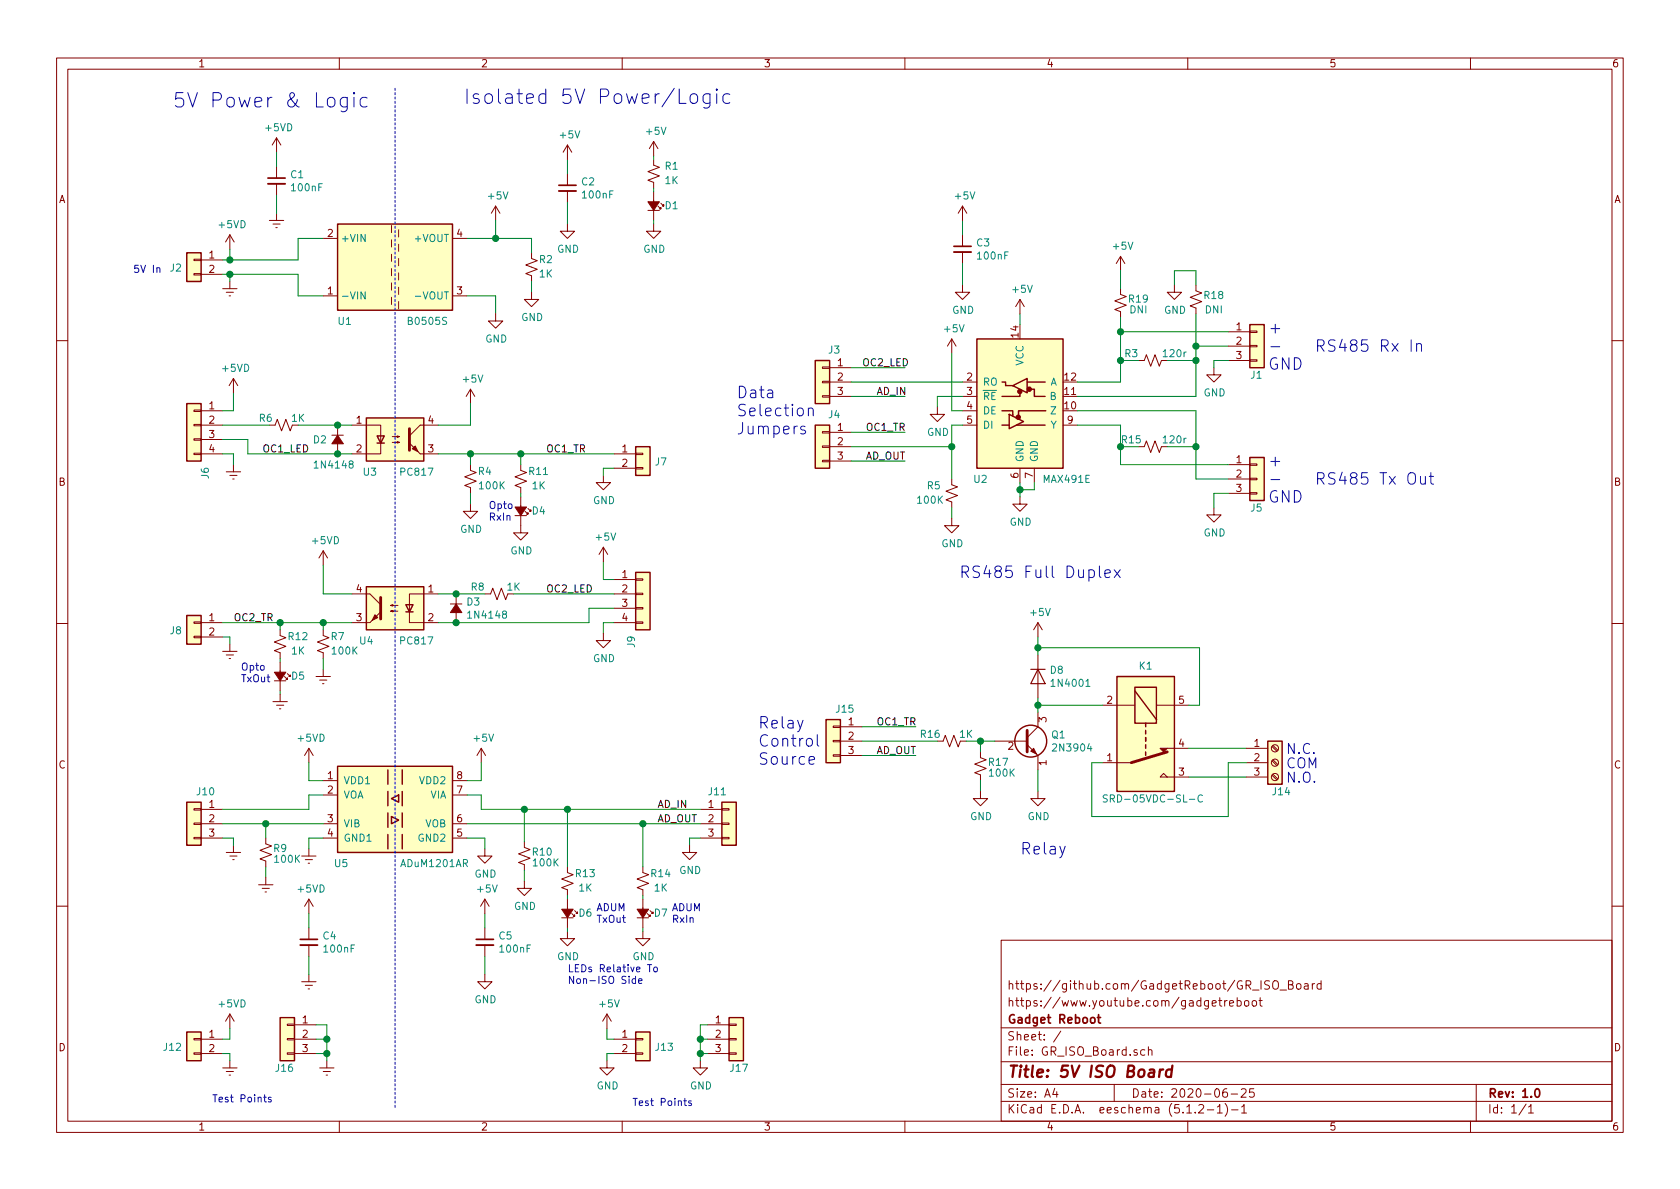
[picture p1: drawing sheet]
<svg xmlns="http://www.w3.org/2000/svg" width="297mm" height="210mm" viewBox="0 0 297 210" stroke-linecap="round" stroke-linejoin="round" font-family="sans-serif">
<g fill="none" stroke="#840000" stroke-width=".18">
<path d="M10 10.3h277v189.9h-277zM12 12.2h273v186.1h-273zM60 10.3v1.9M110 10.3v1.9M160 10.3v1.9M210 10.3v1.9M260 10.3v1.9M47.6 39h2.6M48.3 39.6h1.2M48.9 24.4v2.5M48.9 29.5v2M48.9 32.5v2"/>
<path d="M48.9 37.7v1.3M48.9 24.4l-.8 1.2M48.9 24.4l.8 1.2M69.2 39.9v1.2M87.6 36.4l-.7 1.3M87.6 36.4v2.6M87.6 36.4l.8 1.3M100.3 39.6v1.3h1.3l-1.3 1.3-1.2-1.3h1.2M100.3 25.6v2.6M100.3 30.7v2.1M100.3 33.8v2M100.3 25.6l-.7 1.3"/>
<path d="M100.3 25.6l.8 1.3M114.6 37.2h2M115.6 28.2v1l1 .4-2 .7 2 .8-2 .8 1 .4v1M115.6 39.6v1.3h1.2l-1.2 1.3-1.3-1.3h1.3M115.6 25v2.6M115.6 33.9v5.1M115.6 25l-.8 1.3M115.6 25l.7 1.3M116.3 36.4l.5 .6v-.3v.3h-.2M116.8 35.9l.5 .5v-.2v.2h-.2M170.2 36.4v2.6M170.2 36.4l-.8 1.3"/>
<path d="M170.2 36.4l.7 1.3M34.3 48.4h1.3v.2h-1.3zM34.3 45.8h1.3v.3h-1.3zM35.6 46h3.8M35.6 48.5h3.8M39.4 51h2.5M40 51.7h1.3M40.5 52.3h.3M40.6 41.5v2.6M40.6 49.8v1.2M40.6 41.5l-.7 1.3M40.6 41.5l.8 1.3"/>
<path d="M48.8 40.3h.2M57.1 52.3h2.6M57.1 42.2h2.6M69.2 42.4v1.3M69.2 45v1.2M69.2 47.5v1.3M69.2 50v1.3M69.2 52.6v1.2M70.5 40.6v1.3M70.5 43.2v1.2M70.5 45.7v1.3M70.5 48.3v1.2"/>
<path d="M70.5 50.8v1.3M70.5 53.3v1.3M80 52.3h2.5M80 42.2h2.5M87.6 55.5v1.3h1.3l-1.3 1.2-1.2-1.2h1.2M94 44.7v1l1 .4-2 .8 2 .7-2 .8 1 .4v1M94 51.7v1.3h1.2l-1.2 1.2-1.3-1.2h1.3M168.3 59.9l-.8 1.3M168.3 59.9v2.6M168.3 59.9l.7 1.3M170.2 50.4v1.3h1.2l-1.2 1.3-1.3-1.3h1.3M170.2 41.5v2.1"/>
<path d="M170.2 44.6v2M180.3 53v2.5M180.3 53l-.7 1.2M180.3 53l.8 1.2M198.1 51v1.1l1 .3-2 .8 2 .8-2 .7 1 .4v1M198.1 45.3v2.6M198.1 45.3l-.7 1.3M198.1 45.3l.8 1.3M207.6 50.4v1.3h1.3l-1.3 1.3-1.2-1.3h1.2M211.5 50.4v1l1 .4-2.1 .8 2.1 .7-2.1 .8 1.1 .4v1M217.2 58.7h3.8M221 58.5h1.2v.3h-1.2z"/>
<path d="M10 60.2h2M34.3 77.6h1.3v.2h-1.3zM34.3 75.1h1.3v.2h-1.3zM34.3 72.5h1.3v.3h-1.3zM35.6 72.6h3.8M35.6 75.2h3.8M35.6 77.7h3.8M41.3 66.9v2.6M41.3 66.9l-.8 1.3M41.3 66.9l.7 1.3M48.6 75.2l.4-1 .8 2 .7-2 .8 2 .4-1M58.7 77h2"/>
<path d="M59.7 75.2v5.1M62.2 75.2h5.1v5.1h-5.1M69.3 78.2h1.3l-.4 .2v-.3l.4 .1M69.3 77.2h1.3l-.4 .1v-.2l.4 .1M77.5 75.2h-3.2l-1.9 1.9M83.2 68.8v2.6M83.2 68.8l-.8 1.3M83.2 68.8l.7 1.3M145.4 70h1.3v.2h-1.3zM145.4 67.4h1.3v.3h-1.3zM145.4 64.9h1.3v.2h-1.3zM145.4 78.9h1.3v.2h-1.3z"/>
<path d="M145.4 76.3h1.3v.3h-1.3zM146.7 67.6h3.8M146.7 70.1h3.8M146.7 65h3.8M146.7 76.4h3.8M146.7 79h3.8M165.7 72v1.3h1.3l-1.3 1.2-1.2-1.2h1.2M170.2 72.6h2.5M170.2 75.2h2.5M170.2 67.6h2.5M170.2 70.1h2.5M188 75.2h2.5"/>
<path d="M201.3 63.7h1l.4-1 .8 2.1 .7-2.1 .8 2.1 .4-1.1h1M201.3 79h1l.4-1 .8 2 .7-2 .8 2 .4-1h1M214.6 65v1.3h1.3l-1.3 1.3-1.2-1.3h1.2M217.2 63.7h3.8M217.2 61.2h3.8M221 63.6h1.2v.3h-1.2zM221 61.1h1.2v.2h-1.2zM285 60.2h2M34.3 80.1h1.3v.3h-1.3zM35.6 80.3h3.8M40 83.4h2.5M40.6 84.1h1.3"/>
<path d="M41.1 84.7h.3M41.3 82.2v1.2M57.1 97.4v2.5M57.1 97.4l-.7 1.3M57.1 97.4l.8 1.3M74.3 80.3h3.2M83.2 82.2v1l1 .4-2 .7 2 .8-2 .7 1 .4v1M83.2 89.1v1.3h1.3l-1.3 1.3-1.3-1.3h1.3M91.1 91.2h2M92.1 82.2v1l1 .4-2 .7 2 .8-2 .7 1 .4v1M92.1 87.9v6.3h1.2l-1.2 1.3-1.3-1.3h1.3M92.8 90.4l.5 .5v-.2v.2h-.2"/>
<path d="M93.3 89.9l.6 .5v-.2v.2h-.3M106.7 84.1v1.2h1.2l-1.2 1.3-1.3-1.3h1.3M106.7 96.8l-.8 1.2M106.7 96.8v2.5M106.7 96.8l.7 1.2M108.6 80.3h3.8M108.6 82.8h3.8M112.4 82.7h1.3v.2h-1.3zM112.4 80.1h1.3v.3h-1.3zM145.4 81.4h1.3v.3h-1.3zM146.7 81.5h3.8M168.3 84.7v1l1 .4-2 .8 2 .7-2 .8 1 .4v1"/>
<path d="M168.3 91.7v1.3h1.2l-1.2 1.2-1.3-1.2h1.3M180.3 87.9v1.2h1.3l-1.3 1.3-1.2-1.3h1.2M180.3 82.8v2.5M182.9 82.8v2.5M214.6 89.8v1.3h1.3l-1.3 1.2-1.2-1.2h1.2M217.2 84.7h3.8M217.2 82.2h3.8M217.2 87.2h3.8M221 87.1h1.2v.3h-1.2zM221 84.6h1.2v.2h-1.2zM221 82h1.2v.3h-1.2zM10 110.3h2"/>
<path d="M34.3 112.5h1.3v.3h-1.3zM34.3 110h1.3v.2h-1.3zM35.6 110.1h3.8M35.6 112.6h3.8M39.4 115.2h2.5M40 115.8h1.3M40.5 116.5h.3M40.6 113.9v1.3M49.5 111.4v1l1 .4-2 .7 2 .8-2 .8 1 .3v1.1M49.5 117.1v5.1M50.3 119.6l.5 .5v-.2v.2h-.3M50.8 119.1l.5 .5v-.2v.2h-.2"/>
<path d="M55.9 119.6h2.5M57.1 111.4v1l1.1 .4-2.1 .7 2.1 .8-2.1 .8 1 .3v1.1M57.1 118.4v1.2M62.2 105h3.2l1.9 1.9M62.2 110.1h3.2M69.1 108.1l.4-.2v.3l-.4-.1h1.3M69.1 107.1l.4-.2v.3l-.4-.1h1.3M77.5 105h-5.1v5.1h5.1M79.6 106.8h2.1M80.6 105v5.1M85.7 105h1l.4-1 .8 2 .7-2 .8 2 .4-1M106.7 112v1.3h1.2l-1.2 1.2-1.3-1.2h1.3"/>
<path d="M108.6 110.1h3.8M108.6 105h3.8M108.6 102.5h3.8M108.6 107.6h3.8M112.4 110h1.3v.2h-1.3zM112.4 107.4h1.3v.3h-1.3zM112.4 104.9h1.3v.3h-1.3zM112.4 102.4h1.3v.2h-1.3zM183.5 110.1v2.5M183.5 115.8v7.6M183.5 110.1l-.7 1.3M183.5 110.1l.8 1.3"/>
<path d="M285 110.3h2M48.3 124.1h2.5M48.5 120.4h2M48.9 124.7h1.3M49.4 125.3h.3M49.5 122.8v1.3M54.6 132.3l-.8 1.3M54.6 132.3v2.6M54.6 132.3l.8 1.3M56.5 120.3h1.3M57 120.9h.3M57.1 138h2.6"/>
<path d="M80 138h2.5M85.1 132.3l-.8 1.3M85.1 132.3v2.6M85.1 132.3l.8 1.3M147.3 133.5h1.3v.2h-1.3zM147.3 130.9h1.3v.3h-1.3zM147.3 128.4h1.3v.2h-1.3zM148.6 131.1h3.8M148.6 128.5h3.8M148.6 133.6h3.8M165.7 131.1h1.1l.3-1.1 .8 2.1 .8-2.1 .7 2.1 .4-1M173.4 133v1l1 .4-2.1 .7 2.1 .8-2.1 .7 1.1 .4v1"/>
<path d="M173.4 139.9v1.3h1.2l-1.2 1.3-1.3-1.3h1.3M175.9 131.1h5.7M181.6 131.7l1.9 1.9v2.5M183.5 139.9v1.3h1.3l-1.3 1.3-1.3-1.3h1.3M183.5 126v2.5l-1.9 1.9M194.9 124.7h5.8M194.9 134.9h5.1M204.5 124.7h5.7M205.1 137.4l.6-.6 .7 .6zM206.4 132.3h3.8M206.4 137.4h3.8M220.3 132.3h3.9"/>
<path d="M220.3 137.4h3.9M220.3 134.9h3.9M224.9 137.1l.9 .8M224.9 134.5l.9 .9M224.9 132l.9 .8M225.1 136.9l.8 .8M225.1 134.4l.8 .8M225.1 131.8l.8 .9M34.3 148.1h1.3v.2h-1.3zM34.3 145.5h1.3v.3h-1.3zM34.3 143h1.3v.3h-1.3zM35.6 145.7h3.8"/>
<path d="M35.6 148.2h3.8M35.6 143.1h3.8M40 150.7h2.5M40.6 151.4h1.3M41.1 152h.3M41.3 149.5v1.2M45.7 156.5h2.6M46.4 157.1h1.2M46.9 157.7h.2M47 148.2v1l1 .4-2 .8 2 .7-2 .8 1 .4v1M47 155.2v1.3M53.3 151.4h2.6"/>
<path d="M54 152h1.2M54.5 152.6h.2M54.6 150.1v1.3M54.6 159v2.5M54.6 159l-.8 1.3M54.6 159l.8 1.3M57.1 140.6h2.6M57.1 145.7h2.6M57.1 148.2h2.6M80 140.6h2.5M80 145.7h2.5M80 148.2h2.5"/>
<path d="M85.7 150.1v1.3h1.3l-1.3 1.2-1.2-1.2h1.2M85.7 159v2.5M85.7 159l-.7 1.3M85.7 159l.8 1.3M92.7 148.8v1.1l1 .3-2 .8 2 .8-2 .7 1 .4v1M92.7 155.8v1.3h1.3l-1.3 1.3-1.3-1.3h1.3M100.3 153.3v1l1 .4-2 .7 2 .8-2 .8 1 .3v1.1M100.3 159v5.1M113.7 153.3v1l1 .4-2.1 .7 2.1 .8-2.1 .8 1.1 .3v1.1M113.7 159v5.1M121.9 149.5v1.2h1.3l-1.3 1.3-1.3-1.3h1.3M123.8 145.7h3.8"/>
<path d="M123.8 148.2h3.8M123.8 143.1h3.8M127.6 148.1h1.3v.2h-1.3zM127.6 145.5h1.3v.3h-1.3zM127.6 143h1.3v.3h-1.3zM10 160.2h2M40.6 179.3v2.6M40.6 179.3l-.7 1.3M40.6 179.3l.8 1.3M53.3 173.6h2.6M54 174.2h1.2M54.5 174.9h.2"/>
<path d="M54.6 164.1v2M54.6 167.1v2.1M54.6 172.3v1.3M85.7 172.3v1.3h1.3l-1.3 1.3-1.2-1.3h1.2M85.7 164.1v2M85.7 167.1v2.1M99.3 162.3h2M100.3 164.7v1.3h1.3l-1.3 1.3-1.2-1.3h1.2M101.1 161.5l.5 .5v-.2v.2h-.3M101.6 161l.5 .5v-.2v.2h-.2M107.3 179.3l-.7 1.3M107.3 179.3v2.6"/>
<path d="M107.3 179.3l.8 1.3M112.6 162.3h2.1M113.7 164.7v1.3h1.2l-1.2 1.3-1.3-1.3h1.3M114.4 161.5l.5 .5v-.2v.2h-.2M114.9 161l.5 .5v-.2v.2h-.2M177 166.3h108v32h-108zM214.3 177.4l.7-.1v-.3l-.5-.1-.2 .2 .1 .7h.6M215.5 176.9h.5M215.7 176.4v1.3l.3 .2M216.5 176.9v1M217 176.9l-.3 .1-.2 .2M217.4 177.4l.7-.1-.1-.3-.4-.1-.2 .2v.7h.6"/>
<path d="M218.7 177l.5-.1 .3 .3-.1 .6-.2 .1-.5-.1M218.7 176.4v1.5M220.1 177.1l.2-.2 .5 .2v.7l-.3 .1-.4-.1zM221.5 177.1l.2-.2 .4 .2v.7l-.2 .1-.4-.1zM222.6 176.9h.6M222.8 176.4v1.3l.4 .2M224.5 173.5l-.6-.1-.3 .3 .1 .3 .7 .4v.4l-.2 .1-.6-.1M225.1 173.7a.51 .51 0 0 1 .6-.3 .51 .51 0 0 1 .3 .5v.5a.51 .51 0 0 1-.5 .5 .51 .51 0 0 1-.5-.5zM226.3 175.1h1.2M227.8 174.1l.7-.1v-.4l-.2-.2h-.5v1.5h.6l.2-.1 .1-.4-.2-.2-.2-.1M229.3 174.1l.2-.2 .4 .2v.7l-.2 .1-.4-.1zM230.7 174h.5l.1 .9"/>
<path d="M231.3 174.3l-.5 .1-.2 .2 .2 .3 .5-.1M232 173.9v1M232.4 173.9l-.3 .2-.1 .1M233.6 174l-.5-.1-.2 .3v.6l.2 .1 .5-.1M233.6 173.4v1.5M285 160.2h2M34.3 186.2h1.3v.2h-1.3zM34.3 183.6h1.3v.3h-1.3zM35.6 183.8h3.8M35.6 186.3h3.8M39.4 188.8h2.5M40 189.5h1.3"/>
<path d="M40.5 190.1h.3M40.6 187.6v1.2M50.8 186.2h1.3v.2h-1.3zM50.8 183.6h1.3v.3h-1.3zM50.8 181.1h1.3v.3h-1.3zM52.1 183.8h3.8M52.1 186.3h3.8M52.1 181.2h3.8M56.5 188.8h2.6M57.1 189.5h1.3M57.7 190.1h.2M57.8 187.6v1.2"/>
<path d="M60 198.3v1.9M107.3 187.6v1.2h1.3l-1.3 1.3-1.3-1.3h1.3M108.6 183.8h3.8M108.6 186.3h3.8M110 198.3v1.9M112.4 186.2h1.3v.2h-1.3zM112.4 183.6h1.3v.3h-1.3zM123.8 187.6v1.2h1.3l-1.3 1.3-1.2-1.3h1.2M125.1 183.8h3.8M125.1 186.3h3.8M125.1 181.2h3.8M128.9 186.2h1.3v.2h-1.3z"/>
<path d="M128.9 183.6h1.3v.3h-1.3zM128.9 181.1h1.3v.3h-1.3zM160 198.3v1.9M177 194.8h108M177 191.8h108M177 187.8h108M177 181.8h108M186.5 192.5l-.4 1h1M186.8 193v1M187.6 182.3l-1.3 2M197 191.8v3M202.4 185.7l-.4-.1-.3 .3 .1 .6 .2 .1 .4-.1"/>
<path d="M203 185.7l.3-.1 .3 .1 .1 .9M203 185.1v1.5M210 198.3v1.9M212 195.5l.2-.2h.3l.3 .5-.9 1h.9M213.5 196.3h1.1M215.2 195.8l.5-.5v1.5M215.2 196.8h.9M216.6 195.1a1.71 1.71 0 0 1 0 2.3M216.9 192.5a.62 .62 0 0 0-.7 .7l.1 .7 .2 .1 .5-.1v-.5l-.1-.2-.4-.1-.3 .3M217.7 193.5h1.1M217.8 196.3h1.1M219.5 192.7l.2-.2h.3l.3 .2v.3v.2l-.9 .8h.9"/>
<path d="M219.5 195.8l.5-.5v1.5M219.5 196.8h.9M221.7 192.5h-.7l-.1 .7 .2-.1 .5 .1 .2 .2-.1 .5-.2 .1-.6-.1M260 198.3v1.9M261 191.8v6.5M269.8 195.2l-1.2 2M270.3 195.8l.4-.5v1.5M270.3 196.8h.8"/>
<circle cx="225.4" cy="137.4" r=".63"/>
<circle cx="225.4" cy="134.9" r=".63"/>
<circle cx="225.4" cy="132.3" r=".63"/>
</g>
<path d="M47.4 31.5h3M98.8 32.8h3.1M168.7 43.6h3M53.1 166.1h3M84.2 166.1h3M194 179.9h.6M194.2 179.4v1.3l.4 .2M271.5 192.7l.2-.2a.81 .81 0 0 1 .6 .6 .81 .81 0 0 1-.3 .8l-.1 .1a.79 .79 0 0 1-.4-1.3z" fill="none" stroke="#840000" stroke-width=".3"/>
<path d="M205.1 189.1l-.2 1.3M205.7 189.1a.54 .54 0 0 0-.6 .4M207.2 189.2a.68 .68 0 0 0-1 .3v.8l.3 .1 .5-.1M207.3 188.4l-.3 2" fill="none" stroke="#840000" stroke-width=".41"/>
<g fill="#840000" stroke="#840000" stroke-width=".18">
<path d="M114.6 35.7h2l-1 1.5z"/>
<path d="M72.4 78.4l1.9 1.9z"/>
<path d="M73.4 78.9l.5 1-1-.5z"/>
<path d="M65.4 110.1l1.9-1.9z"/>
<path d="M66.3 108.7l.5 .5-1 .5z"/>
<path d="M80.6 106.8l1.1 1.5h-2.1z"/>
<path d="M59.7 77l1 1.5h-2z"/>
<path d="M91.1 89.7h2l-1 1.5z"/>
<path d="M48.5 118.9h2l-1 1.5z"/>
<path d="M99.3 160.8h2l-1 1.5z"/>
<path d="M112.6 160.8h2.1l-1 1.5z"/>
<path d="M205.1 132.3h1.3l-.7 .7z"/>
<path d="M182.2 132.8l.6-.5 .5 1z"/>
</g>
<g fill="none" stroke="#008400" stroke-width=".18">
<path d="M48.9 26.9v2.6M48.9 34.5v3.2M87.6 39v3.2M100.3 28.2v2.5M100.3 35.8v3.8M115.6 27.6v.6M115.6 33.3v.6M115.6 39v.6M170.2 39v2.5M39.4 48.5h13.3v3.8h4.4M40.6 44.1v1.9M40.6 48.5v1.3"/>
<path d="M57.1 42.2h-4.4v3.8h-13.3M82.5 52.3h5.1v3.2M82.5 42.2h11.5v2.5M94 49.8v1.9M170.2 46.6v3.8M180.3 55.5v1.9M198.1 47.9v3.1M198.1 56.1v11.5h-7.6M198.1 58.7h19.1M207.6 50.4v-2.5h3.9v2.5M211.5 55.5v14.6h-21M39.4 77.7h4.4v2.6h18.4"/>
<path d="M39.4 75.2h8.2M41.3 69.5v3.1h-1.9M52.7 75.2h9.5M83.2 71.4v3.8h-5.7M150.5 67.6h19.7M150.5 70.1h9.5M150.5 65h9.5M150.5 76.4h9.5M150.5 79h17.8M168.3 62.5v10.1h1.9M170.2 75.2h-1.9v9.5M170.2 70.1h-4.5v1.9"/>
<path d="M190.5 72.6h21v12.1h5.7M190.5 75.2h7.6v7h19.1M198.1 63.7h3.2M198.1 79h3.2M206.4 63.7h5.1M206.4 79h5.1M211.5 61.2h5.7M217.2 63.7h-2.6v1.3M39.4 80.3h1.9v1.9M57.1 99.9v5.1h5.1M77.5 80.3h31.1M83.2 80.3v1.9"/>
<path d="M83.2 87.2v1.9M92.1 80.3v1.9M92.1 87.2v.7M106.7 99.3v3.2h1.9M108.6 82.8h-1.9v1.3M150.5 81.5h9.5M168.3 89.8v1.9M180.3 85.3v2.6M182.9 85.3v1.3h-2.6M217.2 87.2h-2.6v2.6M39.4 110.1h22.8M39.4 112.6h1.2v1.3"/>
<path d="M49.5 110.1v1.3M49.5 116.5v.6M57.1 110.1v1.3M57.1 116.5v1.9M77.5 105h8.2M90.8 105h17.8M108.6 110.1h-1.9v1.9M108.6 107.6h-4.5v2.5h-26.6M183.5 112.6v3.2M183.5 114.5h28.6v10.2h-1.9M49.5 122.2v.6M54.6 134.9v3.1h2.5"/>
<path d="M85.1 134.9v3.1h-2.6M152.4 128.5h9.5M152.4 133.6h9.5M152.4 131.1h13.3M170.8 131.1h5.1M173.4 131.1v1.9M173.4 138v1.9M183.5 123.4v2.6M183.5 136.1v3.8M183.5 124.7h11.4M194.9 134.9h-1.9v9.5h24.2v-9.5h3.1M210.2 132.3h10.1"/>
<path d="M210.2 137.4h10.1M39.4 148.2h1.9v1.3M39.4 145.7h17.7M47 145.7v2.5M47 153.3v1.9M57.1 140.6h-2.5v2.5h-15.2M57.1 148.2h-2.5v1.9M82.5 148.2h3.2v1.9M82.5 140.6h2.6v2.5h38.7M82.5 145.7h41.3M92.7 143.1v5.7M92.7 153.9v1.9"/>
<path d="M100.3 143.1v10.2M100.3 158.4v.6M113.7 145.7v7.6M113.7 158.4v.6M123.8 148.2h-1.9v1.3M54.6 161.5v2.6M54.6 169.2v3.1M85.7 161.5v2.6M85.7 169.2v3.1M100.3 164.1v.6M113.7 164.1v.6M39.4 186.3h1.2v1.3"/>
<path d="M40.6 181.9v1.9h-1.2M55.9 183.8h1.9M55.9 186.3h1.9M55.9 181.2h1.9v6.4M107.3 181.9v1.9h1.3M108.6 186.3h-1.3v1.3M123.8 183.8h1.3M123.8 186.3h1.3M125.1 181.2h-1.3v6.4"/>
</g>
<g fill="#ffffc2" stroke="#ffffc2" stroke-width=".18">
<path d="M33 71.4h2.6v10.1h-2.6z"/>
<path d="M59.7 39.6h20.3v15.3h-20.3z"/>
<path d="M64.8 73.9h10.1v7.6h-10.1z"/>
<path d="M59.7 135.5h20.3v15.2h-20.3z"/>
<path d="M172.7 59.9h15.3v22.9h-15.3z"/>
<path d="M64.8 103.8h10.1v7.6h-10.1z"/>
<path d="M112.4 101.2h2.5v10.2h-2.5z"/>
<path d="M112.4 79h2.5v5.1h-2.5z"/>
<path d="M33 108.8h2.6v5.1h-2.6z"/>
<path d="M221 57.4h2.5v7.6h-2.5z"/>
<path d="M221 80.9h2.5v7.6h-2.5z"/>
<path d="M33 44.7h2.6v5.1h-2.6z"/>
<path d="M33 141.9h2.6v7.6h-2.6z"/>
<path d="M127.6 141.9h2.6v7.6h-2.6z"/>
<path d="M144.1 63.7h2.6v7.7h-2.6z"/>
<path d="M144.1 75.2h2.6v7.6h-2.6z"/>
<path d="M33 182.5h2.6v5.1h-2.6z"/>
<path d="M112.4 182.5h2.5v5.1h-2.5z"/>
<path d="M197.5 119.6h10.1v20.3h-10.1z"/>
<path d="M224.2 131.1h2.5v7.6h-2.5z"/>
<path d="M146 127.2h2.6v7.7h-2.6z"/>
<path d="M128.9 180h2.5v7.6h-2.5z"/>
<path d="M49.5 180h2.6v7.6h-2.6z"/>
</g>
<g fill="none" stroke="#840000" stroke-width=".25">
<path d="M59.7 39.6h20.3v15.3h-20.3zM33 44.7h2.6v5.1h-2.6zM172.7 59.9h15.3v22.9h-15.3zM221 57.4h2.5v7.6h-2.5zM33 71.4h2.6v10.1h-2.6zM64.8 73.9h10.1v7.6h-10.1zM66.7 77.1h1.2l-.6 1.3zM66.7 78.4h1.2M112.4 79h2.5v5.1h-2.5zM144.1 63.7h2.6v7.7h-2.6zM144.1 75.2h2.6v7.6h-2.6zM177.2 72.6h1.9v1"/>
<path d="M177.2 67.6h.6v.6h1.3M177.2 75.2h1.2M178.4 73.3l2.6 1.2-2.6 1.3zM179.1 68.2l2.5-1.3v2.6zM179.7 75.2h5.1M180.3 69.5v.6h-3.1M181.6 67.6h3.2M182.2 68.8h.7v1.3h1.9M184.9 72.6h-4.8v1.1M221 80.9h2.5v7.6h-2.5zM33 108.8h2.6v5.1h-2.6zM64.8 103.8h10.1v7.6h-10.1z"/>
<path d="M71.8 106.9h1.2l-.6 1.3zM71.8 108.2h1.2M112.4 101.2h2.5v10.2h-2.5zM197.5 119.6h10.1v20.3h-10.1zM59.7 135.5h20.3v15.2h-20.3zM68.6 136.1v2.6M68.6 139.9v2.6M71.1 136.1v2.6M71.1 139.9v2.6M146 127.2h2.6v7.7h-2.6zM200.7 121.5h3.8v6.4h-3.8zM200.7 122.2l3.8 5"/>
<path d="M202.6 127.9v.6M202.6 129.2v.6M202.6 130.4v.7M202.6 131.7v.6M202.6 133v.6M224.2 131.1h2.5v7.6h-2.5zM33 141.9h2.6v7.6h-2.6zM68.6 143.8v2.5M68.6 147.6v2.5M69.2 144.4l1.3 .6-1.3 .7zM69.2 141.2l1.3-.6v1.3zM71.1 143.8v2.5"/>
<path d="M71.1 147.6v2.5M127.6 141.9h2.6v7.6h-2.6zM49.5 180h2.6v7.6h-2.6zM128.9 180h2.5v7.6h-2.5zM33 182.5h2.6v5.1h-2.6zM112.4 182.5h2.5v5.1h-2.5z"/>
<circle cx="182.2" cy="131.1" r="2.82"/>
</g>
<path d="M64.6 51.6v1.3l-.8-1.3v1.3M73.4 52.4h1M192 121.4h.7M195.8 140.6h-.5l-.2 .1-.1 .2 .2 .2 .5 .2 .1 .3-.3 .2h-.5M212.6 140.7a.6 .6 0 0 0-.8 .4 .6 .6 0 0 0 .5 .7l.3-.1" fill="none" stroke="#008484" stroke-width=".18"/>
<path d="M72.4 75.8v3.8M67.3 105.7v3.8M181.6 129.2v3.8M206.4 133l-6.4 1.9" fill="none" stroke="#840000" stroke-width=".51"/>
<g fill="#840000" stroke="#840000" stroke-width=".25">
<circle cx="180" cy="73.8" r=".36"/>
<circle cx="180.3" cy="69.2" r=".36"/>
<circle cx="182" cy="68.8" r=".36"/>
</g>
<path d="M47.4 32.5h3M98.8 33.8h3.1M168.7 44.6h3M53.1 167.1h3M84.2 167.1h3" fill="none" stroke="#840000" stroke-width=".33"/>
<g fill="#008400" stroke="#008400" stroke-width=".25">
<circle cx="40.6" cy="48.5" r=".51"/>
<circle cx="40.6" cy="46" r=".51"/>
<circle cx="59.7" cy="75.2" r=".51"/>
<circle cx="59.7" cy="80.3" r=".51"/>
<circle cx="80.6" cy="105" r=".51"/>
<circle cx="80.6" cy="110.1" r=".51"/>
<circle cx="87.6" cy="42.2" r=".51"/>
<circle cx="180.3" cy="86.6" r=".51"/>
<circle cx="47" cy="145.7" r=".51"/>
<circle cx="168.3" cy="79" r=".51"/>
<circle cx="83.2" cy="80.3" r=".51"/>
<circle cx="57.2" cy="110.1" r=".51"/>
<circle cx="198.1" cy="63.7" r=".51"/>
<circle cx="211.5" cy="63.7" r=".51"/>
<circle cx="198.1" cy="79" r=".51"/>
<circle cx="211.5" cy="79" r=".51"/>
<circle cx="92.1" cy="80.3" r=".51"/>
<circle cx="49.5" cy="110.1" r=".51"/>
<circle cx="92.7" cy="143.1" r=".51"/>
<circle cx="100.3" cy="143.1" r=".51"/>
<circle cx="113.7" cy="145.7" r=".51"/>
<circle cx="183.5" cy="124.7" r=".51"/>
<circle cx="183.5" cy="114.5" r=".51"/>
<circle cx="57.8" cy="186.3" r=".51"/>
<circle cx="57.8" cy="183.8" r=".51"/>
<circle cx="123.8" cy="186.3" r=".51"/>
<circle cx="123.8" cy="183.8" r=".51"/>
<circle cx="198.1" cy="58.7" r=".51"/>
<circle cx="211.5" cy="61.2" r=".51"/>
<circle cx="173.4" cy="131.1" r=".51"/>
</g>
<g fill="none" stroke="#0000c2" stroke-width=".18">
<path d="M61.4 17.2v2.1a.71 .71 0 0 1-1.1 .3M61.4 17.3l-.7-.1-.5 .5v.7l.2 .4 .3 .1 .7-.1M62.6 16.4l-.1 .1 .1 .1 .1-.1-.1-.1v.2M62.6 17.2v1.7M64.9 17.3l-.7-.1-.5 .5v.7l.2 .4 .3 .1 .7-.1M120.1 15.7v2.6h1.2M122.1 16.8a.69 .69 0 0 1 .7-.2 .69 .69 0 0 1 .5 .5v.7a.68 .68 0 0 1-.6 .5 .68 .68 0 0 1-.7-.5zM125.5 16.6v2a.71 .71 0 0 1-1.1 .4M125.5 16.7l-.7-.1-.5 .5v.7l.3 .4 .2 .1 .7-.1M126.7 15.7l-.1 .2 .1 .1 .1-.1-.1-.2v.3M126.7 16.6v1.7M129 16.7l-.7-.1-.5 .5v.7l.3 .4 .2 .1 .7-.1"/>
<path d="M27.7 47.5l.2-.2 .3 .1 .1 .8M142.3 75.5a.49 .49 0 0 0-.7 .2l.1 .2 .4 .1 .3 .3-.1 .3-.2 .1-.5-.1M142.9 72.4a.49 .49 0 0 1 .5-.3 .49 .49 0 0 1 .4 .4v1M142.9 72.2v1.3M224.7 61.3h1.6M249.5 60.1v2M250.5 61a.49 .49 0 0 1 .8 .1v1M250.5 60.8v1.3M224.7 84.8h1.6M251.2 84.2l.1 1.3a.52 .52 0 0 0 .7-.1M252 84.2v1.4M252.7 84.2h.8"/>
<path d="M253 83.6v1.7l.1 .2 .4 .1M194.4 100.1v1.7l.3 .3M195.4 101.4l.9-.2-.1-.3-.6-.1-.2 .3 .1 .9 .1 .1 .6-.1M197 100.8l1.1 1.3M198.1 100.8l-1.1 1.3M143.1 134.5l.9-.2-.1-.4-.6-.1-.2 .3 .1 .9 .1 .1 .6-.1M144.5 129.9v1.7l.3 .3M112.4 173.1h-.4l-.2 .2 .1 .6h.5M112.4 172.6v1.3M112.9 173.5l.6-.1v-.3h-.4l-.2 .1 .1 .7h.5M114.5 170.6h.7M114.9 170.6v1.3"/>
<path d="M115.7 171.1l.3-.1 .2 .1-.1 .7-.3 .1-.2-.3zM46.6 194h.5M46.8 193.6v1.1l.3 .2M47.9 194.1l-.3-.1-.2 .2 .1 .2 .4 .1v.3h-.5M120.9 194.7h.5M121.1 194.2v1.1l.3 .2M122.2 194.7h-.3l-.2 .1 .1 .2 .4 .1v.3h-.5"/>
</g>
<path d="M69.8 195.8v-180.3" fill="none" stroke="#0000c2" stroke-width=".18" stroke-dasharray=".4 .4"/>
<path d="M182.2 118.4h2.6M183.5 118.4l1.3 2.5h-2.6z" fill="none" stroke="#840000" stroke-width=".2"/>
<g font-size="3.5" fill="#0000c2">
<text x="30.5" y="19">5V Power &amp; Logic</text>
<text x="81.9" y="18.4">Isolated 5V Power/Logic</text>
</g>
<g font-size="2.8" fill="#0000c2">
<text x="224.2" y="59">+</text>
<text x="224.2" y="65.4">GND</text>
<text x="232.4" y="62.2">RS485 Rx In</text>
<text x="130.2" y="70.4">Data</text>
<text x="130.2" y="73.6">Selection</text>
<text x="130.2" y="76.8">Jumpers</text>
<text x="224.2" y="82.5">+</text>
<text x="224.2" y="88.9">GND</text>
<text x="232.4" y="85.7">RS485 Tx Out</text>
<text x="169.5" y="102.2">RS485 Full Duplex</text>
<text x="134" y="128.8">Relay</text>
<text x="134" y="132">Control</text>
<text x="134" y="135.2">Source</text>
<text x="180.3" y="151.1">Relay</text>
</g>
<text font-size="2.8" fill="#840000" x="178" y="190.5">Title: 5V ISO Board</text>
<g font-size="2.5" fill="#0000c2">
<text x="227.3" y="133.3">N.C.</text>
<text x="227.3" y="135.9">COM</text>
<text x="227.3" y="138.4">N.O.</text>
</g>
<g font-size="2.1" fill="#840000">
<text x="178" y="178">https://www.youtube.com/gadgetreboot</text>
<text x="178" y="175">https://github.com/GadgetReboot/GR_ISO_Board</text>
<text x="178" y="184">Sheet: /</text>
<text x="178" y="181">Gadget Reboot</text>
<text x="178" y="186.7">File: GR_ISO_Board.sch</text>
<text x="178" y="196.9">KiCad E.D.A. eeschema (5.1.2-1)-1</text>
<text x="178" y="194.1">Size: A4</text>
<text x="200" y="194.1">Date: 2020-06-25</text>
<text x="263" y="194.1">Rev: 1.0</text>
<text x="263" y="196.9">Id: 1/1</text>
</g>
<g font-size="1.8" fill="#840000">
<text x="35" y="11.9">1</text>
<text x="85" y="11.9">2</text>
<text x="135" y="11.9">3</text>
<text x="185" y="11.9">4</text>
<text x="235" y="11.9">5</text>
<text x="285" y="11.9">6</text>
<text x="10.4" y="35.9">A</text>
<text x="285.4" y="35.9">A</text>
<text x="57.9" y="41.9">2</text>
<text x="80.8" y="41.9">4</text>
<text x="37" y="45.7">1</text>
<text x="37" y="48.3">2</text>
<text x="57.9" y="52.1">1</text>
<text x="80.8" y="52.1">3</text>
<text x="180.1" y="59.6" transform="rotate(-90 180.1 59.6)">14</text>
<text x="218.6" y="58.4">1</text>
<text x="148.1" y="64.8">1</text>
<text x="218.6" y="61">2</text>
<text x="218.6" y="63.5">3</text>
<text x="148.1" y="67.3">2</text>
<text x="148.1" y="69.8">3</text>
<text x="171" y="67.3">2</text>
<text x="171" y="69.8">3</text>
<text x="188.3" y="69.8">11</text>
<text x="188.3" y="67.3">12</text>
<text x="37" y="72.4">1</text>
<text x="37" y="74.9">2</text>
<text x="37" y="77.5">3</text>
<text x="63" y="74.9">1</text>
<text x="75.7" y="74.9">4</text>
<text x="148.1" y="76.2">1</text>
<text x="171" y="72.4">4</text>
<text x="171" y="74.9">5</text>
<text x="188.3" y="72.4">10</text>
<text x="188.7" y="74.9">9</text>
<text x="37" y="80">4</text>
<text x="63" y="80">2</text>
<text x="75.7" y="80">3</text>
<text x="110" y="80">1</text>
<text x="110" y="82.5">2</text>
<text x="148.1" y="78.7">2</text>
<text x="148.1" y="81.3">3</text>
<text x="218.6" y="81.9">1</text>
<text x="10.4" y="85.9">B</text>
<text x="180.1" y="84.6" transform="rotate(-90 180.1 84.6)">6</text>
<text x="182.6" y="84.6" transform="rotate(-90 182.6 84.6)">7</text>
<text x="218.6" y="84.4">2</text>
<text x="218.6" y="87">3</text>
<text x="285.4" y="85.9">B</text>
<text x="63" y="104.8">4</text>
<text x="75.7" y="104.8">1</text>
<text x="110" y="102.2">1</text>
<text x="110" y="104.8">2</text>
<text x="110" y="107.3">3</text>
<text x="37" y="109.8">1</text>
<text x="37" y="112.4">2</text>
<text x="63" y="109.8">3</text>
<text x="75.7" y="109.8">2</text>
<text x="110" y="109.8">4</text>
<text x="195.7" y="124.5">2</text>
<text x="208.4" y="124.5">5</text>
<text x="150" y="128.3">1</text>
<text x="150" y="130.8">2</text>
<text x="185" y="127.7" transform="rotate(-90 185 127.7)">3</text>
<text x="10.4" y="135.9">C</text>
<text x="57.9" y="137.8">1</text>
<text x="80.8" y="137.8">8</text>
<text x="150" y="133.3">3</text>
<text x="178.3" y="132.6">2</text>
<text x="185" y="135.4" transform="rotate(-90 185 135.4)">1</text>
<text x="195.7" y="134.6">1</text>
<text x="208.4" y="137.2">3</text>
<text x="208.4" y="132.1">4</text>
<text x="221.8" y="132.1">1</text>
<text x="221.8" y="134.6">2</text>
<text x="221.8" y="137.2">3</text>
<text x="285.4" y="135.9">C</text>
<text x="37" y="142.9">1</text>
<text x="57.9" y="140.3">2</text>
<text x="80.8" y="140.3">7</text>
<text x="125.2" y="142.9">1</text>
<text x="37" y="145.4">2</text>
<text x="37" y="147.9">3</text>
<text x="57.9" y="145.4">3</text>
<text x="57.9" y="147.9">4</text>
<text x="80.8" y="147.9">5</text>
<text x="80.8" y="145.4">6</text>
<text x="125.2" y="145.4">2</text>
<text x="125.2" y="147.9">3</text>
<text x="10.4" y="185.9">D</text>
<text x="37" y="183.5">1</text>
<text x="53.5" y="181">1</text>
<text x="53.5" y="183.5">2</text>
<text x="110" y="183.5">1</text>
<text x="126.5" y="181">1</text>
<text x="126.5" y="183.5">2</text>
<text x="285.4" y="185.9">D</text>
<text x="37" y="186">2</text>
<text x="53.5" y="186">3</text>
<text x="110" y="186">2</text>
<text x="126.5" y="186">3</text>
<text x="35" y="199.9">1</text>
<text x="85" y="199.9">2</text>
<text x="135" y="199.9">3</text>
<text x="185" y="199.9">4</text>
<text x="235" y="199.9">5</text>
<text x="285" y="199.9">6</text>
</g>
<g font-size="1.8" fill="#008484">
<text x="47" y="23.2">+5VD</text>
<text x="114.4" y="23.8">+5V</text>
<text x="99.1" y="24.5">+5V</text>
<text x="51.4" y="31.5">C1</text>
<text x="51.7" y="33.8">100nF</text>
<text x="86.4" y="35.3">+5V</text>
<text x="102.9" y="32.8">C2</text>
<text x="103.1" y="35.1">100nF</text>
<text x="117.6" y="30">R1</text>
<text x="117.6" y="32.6">1K</text>
<text x="169" y="35.3">+5V</text>
<text x="38.8" y="40.4">+5VD</text>
<text x="117.6" y="37">D1</text>
<text x="60.2" y="42.8">+VIN</text>
<text x="73.6" y="42.8">+VOUT</text>
<text x="95.4" y="46.5">R2</text>
<text x="98.5" y="44.7">GND</text>
<text x="113.7" y="44.7">GND</text>
<text x="172.7" y="43.6">C3</text>
<text x="173" y="45.9">100nF</text>
<text x="196.9" y="44.2">+5V</text>
<text x="30.1" y="48">J2</text>
<text x="60.2" y="53">-VIN</text>
<text x="74" y="53">-VOUT</text>
<text x="95.4" y="49.1">1K</text>
<text x="179.1" y="51.8">+5V</text>
<text x="199.6" y="53.5">R19</text>
<text x="213" y="52.9">R18</text>
<text x="59.8" y="57.4">U1</text>
<text x="72.4" y="57.4">B0505S</text>
<text x="92.2" y="56.8">GND</text>
<text x="167.1" y="58.8">+5V</text>
<text x="168.4" y="55.5">GND</text>
<text x="199.8" y="55.4">DNI</text>
<text x="205.8" y="55.5">GND</text>
<text x="213.1" y="55.4">DNI</text>
<text x="39.4" y="65.8">+5VD</text>
<text x="85.8" y="60.6">GND</text>
<text x="146.5" y="62.5">J3</text>
<text x="181" y="64.7" transform="rotate(-90 181 64.7)">VCC</text>
<text x="198.9" y="63.2">R3</text>
<text x="205.8" y="63.2">120r</text>
<text x="82" y="67.7">+5V</text>
<text x="173.7" y="68.2">RO</text>
<text x="173.7" y="70.7">RE</text>
<text x="185.7" y="70.7">B</text>
<text x="185.7" y="68.2">A</text>
<text x="212.8" y="70.1">GND</text>
<text x="221.2" y="67">J1</text>
<text x="45.9" y="74.6">R6</text>
<text x="51.6" y="74.6">1K</text>
<text x="146.5" y="74">J4</text>
<text x="163.9" y="77.1">GND</text>
<text x="173.7" y="73.3">DE</text>
<text x="173.7" y="75.8">DI</text>
<text x="185.8" y="75.8">Y</text>
<text x="185.9" y="73.3">Z</text>
<text x="55.4" y="78.4">D2</text>
<text x="55.9" y="82.8">1N4148</text>
<text x="84.6" y="84">R4</text>
<text x="93.6" y="84">R11</text>
<text x="115.9" y="82.3">J7</text>
<text x="181" y="81.8" transform="rotate(-90 181 81.8)">GND</text>
<text x="183.5" y="81.8" transform="rotate(-90 183.5 81.8)">GND</text>
<text x="198.4" y="78.4">R15</text>
<text x="205.8" y="78.4">120r</text>
<text x="36.9" y="84.6" transform="rotate(-90 36.9 84.6)">J6</text>
<text x="64.3" y="84.1">U3</text>
<text x="71" y="84.1">PC817</text>
<text x="84.9" y="86.5">100K</text>
<text x="94.1" y="86.5">1K</text>
<text x="104.9" y="89.1">GND</text>
<text x="162.3" y="89.1">100K</text>
<text x="164" y="86.5">R5</text>
<text x="172.2" y="85.4">U2</text>
<text x="184.6" y="85.4">MAX491E</text>
<text x="81.4" y="94.2">GND</text>
<text x="94.1" y="91">D4</text>
<text x="105.5" y="95.6">+5V</text>
<text x="178.5" y="93">GND</text>
<text x="212.8" y="94.9">GND</text>
<text x="221.2" y="90.5">J5</text>
<text x="55.3" y="96.2">+5VD</text>
<text x="90.2" y="98">GND</text>
<text x="166.4" y="96.8">GND</text>
<text x="82.6" y="107.1">D3</text>
<text x="83.3" y="104.4">R8</text>
<text x="89.7" y="104.4">1K</text>
<text x="30.1" y="112.2">J8</text>
<text x="51.1" y="113.2">R12</text>
<text x="58.6" y="113.2">R7</text>
<text x="63.7" y="114">U4</text>
<text x="70.9" y="114">PC817</text>
<text x="83" y="109.4">1N4148</text>
<text x="182.3" y="108.9">+5V</text>
<text x="51.6" y="115.7">1K</text>
<text x="58.8" y="115.7">100K</text>
<text x="104.9" y="117.1">GND</text>
<text x="112.3" y="114.5" transform="rotate(-90 112.3 114.5)">J9</text>
<text x="185.7" y="119.1">D8</text>
<text x="201.4" y="118.4">K1</text>
<text x="51.6" y="120.2">D5</text>
<text x="186.2" y="121.5">1N4001</text>
<text x="52.8" y="131.2">+5VD</text>
<text x="83.9" y="131.2">+5V</text>
<text x="147.9" y="126">J15</text>
<text x="162.8" y="130.5">R16</text>
<text x="169.7" y="130.5">1K</text>
<text x="186" y="130.6">Q1</text>
<text x="174.9" y="135.4">R17</text>
<text x="175" y="137.3">100K</text>
<text x="186.5" y="132.9">2N3904</text>
<text x="34.9" y="140.6">J10</text>
<text x="60.7" y="138.7">VDD1</text>
<text x="60.7" y="141.2">VOA</text>
<text x="74.3" y="138.7">VDD2</text>
<text x="76" y="141.2">VIA</text>
<text x="125.3" y="140.6">J11</text>
<text x="196.5" y="141.9">SRD-05VDC-SL-C</text>
<text x="225.1" y="140.6">J14</text>
<text x="60.7" y="146.3">VIB</text>
<text x="60.7" y="148.8">GND1</text>
<text x="74.1" y="148.8">GND2</text>
<text x="75.2" y="146.3">VOB</text>
<text x="171.5" y="145">GND</text>
<text x="181.7" y="145">GND</text>
<text x="48.4" y="150.7">R9</text>
<text x="48.7" y="152.6">100K</text>
<text x="59.2" y="153.3">U5</text>
<text x="71" y="153.3">ADuM1201AR</text>
<text x="83.9" y="155.2">GND</text>
<text x="94.2" y="151.3">R10</text>
<text x="94.4" y="153.2">100K</text>
<text x="101.9" y="155.1">R13</text>
<text x="115.2" y="155.1">R14</text>
<text x="120.1" y="154.6">GND</text>
<text x="52.8" y="157.8">+5VD</text>
<text x="84.5" y="157.8">+5V</text>
<text x="90.9" y="160.9">GND</text>
<text x="102.4" y="157.7">1K</text>
<text x="115.7" y="157.7">1K</text>
<text x="57.1" y="166.1">C4</text>
<text x="88.3" y="166.1">C5</text>
<text x="102.4" y="162.1">D6</text>
<text x="115.7" y="162.1">D7</text>
<text x="57.4" y="168.4">100nF</text>
<text x="88.5" y="168.4">100nF</text>
<text x="98.5" y="169.8">GND</text>
<text x="111.8" y="169.8">GND</text>
<text x="38.8" y="178.1">+5VD</text>
<text x="83.9" y="177.4">GND</text>
<text x="106.1" y="178.1">+5V</text>
<text x="29" y="185.8">J12</text>
<text x="116" y="185.8">J13</text>
<text x="48.8" y="189.5">J16</text>
<text x="129.2" y="189.5">J17</text>
<text x="105.5" y="192.7">GND</text>
<text x="122" y="192.7">GND</text>
</g>
<g font-size="1.8" fill="#0000c2">
<text x="23.5" y="48.3">5V In</text>
<text x="86.4" y="90">Opto</text>
<text x="86.4" y="92.1">RxIn</text>
<text x="42.5" y="118.6">Opto</text>
<text x="42.5" y="120.6">TxOut</text>
<text x="105.4" y="161.1">ADUM</text>
<text x="118.7" y="161.1">ADUM</text>
<text x="105.4" y="163.2">TxOut</text>
<text x="118.7" y="163.2">RxIn</text>
<text x="100.3" y="171.9">LEDs Relative To</text>
<text x="100.3" y="174">Non-ISO Side</text>
<text x="37.5" y="194.9">Test Points</text>
<text x="111.8" y="195.6">Test Points</text>
</g>
<g font-size="1.8">
<text x="152.4" y="64.8">OC2_LED</text>
<text x="154.9" y="69.8">AD_IN</text>
<text x="153" y="76.2">OC1_TR</text>
<text x="46.4" y="80">OC1_LED</text>
<text x="96.5" y="80">OC1_TR</text>
<text x="153" y="81.3">AD_OUT</text>
<text x="96.5" y="104.8">OC2_LED</text>
<text x="41.3" y="109.8">OC2_TR</text>
<text x="154.9" y="128.3">OC1_TR</text>
<text x="154.9" y="133.3">AD_OUT</text>
<text x="116.2" y="142.9">AD_IN</text>
<text x="116.2" y="145.4">AD_OUT</text>
</g>
</svg>
